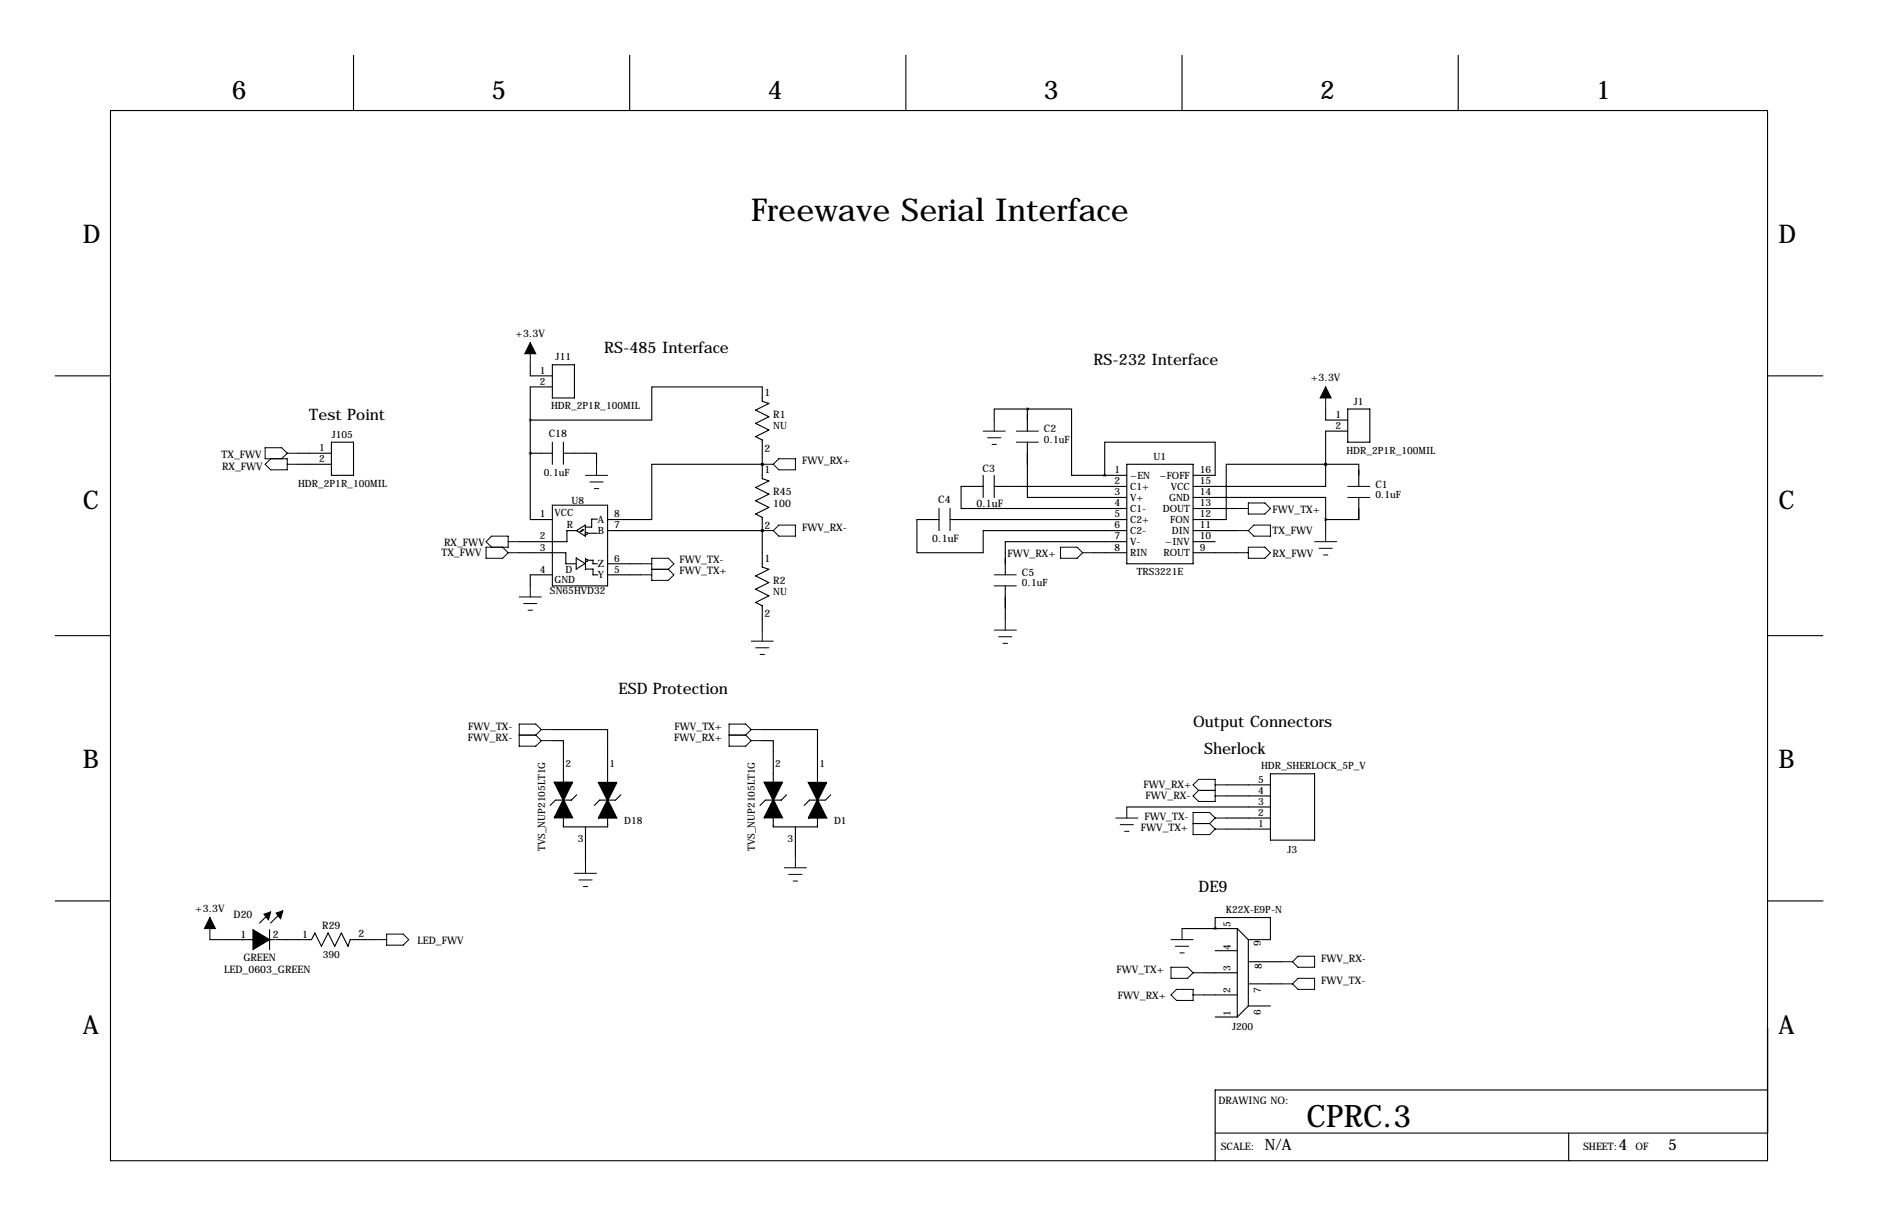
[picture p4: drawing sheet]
<svg xmlns="http://www.w3.org/2000/svg" width="432mm" height="279mm" viewBox="0 0 432 279" stroke-linecap="round" stroke-linejoin="round" font-family="sans-serif">
<g fill="none" stroke="#000" stroke-width=".25">
<path d="M81.3 12.7v12.7M144.8 12.7v12.7M208.3 12.7v12.7M271.8 12.7v12.7M335.3 12.7v12.7M25.4 25.4h381v241.3h-381zM12.7 86.4h12.7M121.9 96.5h28v-7.6h25.4v3.3l1.5 .5-3.1 1.5 3.1 1.6-3.1 1.5 3.1 1.5-3.1 1.5 1.6 .8v8.9l1.5 .5-3.1 1.5 3.1 1.5-3.1 1.6 3.1 1.5-3.1 1.5 1.6 .8v11.4l1.5 .5-3.1 1.5 3.1 1.6-3.1 1.5 3.1 1.5-3.1 1.5 1.6 .8v5.6M121.9 83.8v2.6h5.1M127 88.9h-5.1v30.5h5.1M127 83.8h5.1v7.6h-5.1zM236.2 94h.1"/>
<path d="M236.2 94h10.2v15.2h7.6M236.2 94h-7.6v2.5M236.2 94v5.1M304.8 94v2.5h5.1M309.9 94h5.1v7.6h-5.1zM309.9 99.1h-5.1v7.6M406.4 86.4h12.7M68.6 106.7h7.6M68.6 104.1h7.6M76.2 101.6h5.1v7.6h-5.1zM121.9 104.1h.1M121.9 104.1h5.1"/>
<path d="M127 101.6v5.1M127 116.1h12.7v18.5h-12.7zM129.5 104.1h7.7v2.6M129.5 101.6v5.1M137.4 119.3h-1.4v1.8h-1.4M175.3 106.7h-25.4v12.7h-10.2M175.3 106.7h.1M215.9 119.4h-5.1v7.6h15.3v-5.1h33M215.9 116.8v5.1M218.4 119.4h40.7M218.4 116.8v5.1M226.1 111.8h-5.1v5h38.1"/>
<path d="M226.1 109.2v5.1M228.6 111.8h30.5M228.6 109.2v5.1M236.2 101.6v12.7h22.9M254 109.2h.1M254 109.2v-7.6h25.4v7.6h-5.1M254 109.2h5.1M259.1 106.7h15.2v22.8h-15.2zM274.3 114.3h30.5v5.1M274.3 116.8h10.2M304.8 106.7h.1M304.8 106.7h-22.9v12.7h-7.6"/>
<path d="M304.8 106.7v5.1h-30.5M304.8 106.7h7.6v5.1M304.8 119.4v2.5M312.4 114.3v5.1h-7.6M119.4 127h10.7v2.5h2.2M127 132.1h-5.1v2.5M132.5 128.2l2 1.3-2 1.3zM132.5 121.9l2.1-1.2v2.5zM132.6 121.9h-2.2v2.6h-11M134.1 121.7l-.4 .4h-.4M134.2 121.7h-.3l-.4 .4M134.6 128.3v2.6"/>
<path d="M134.6 130.8h1.7v1.3h1.2M135.1 122.5h2.3M135.2 128.7h1.1v.8h1.1M139.7 129.5h7.6M139.7 121.9h35.6M139.7 132.1h7.6M175.3 121.9h.1M231.1 134.6v7.6M251.5 127h7.6M259.1 124.5h-28v7.6M274.3 121.9h10.2M274.3 124.5h5.1"/>
<path d="M274.3 127h10.2M12.7 146h12.7M406.4 146h12.7M127 167.6h12.7v12.2M127 170.2h2.5v9.6M175.3 170.2h2.5v9.6M175.3 167.6h12.7v12.2M292.1 177.8h10.2v15.2h-10.2zM129.5 187.9v2.1h10.2v-2.1M129.5 183.8v1.6M132.6 182.6l-1.2 1.2h-3.7l-1.2 1.3M134.6 190v8.1"/>
<path d="M139.7 182.3v1.5M142.7 182.6l-1.2 1.2h-3.6l-1.2 1.3M177.8 187.9v2.1h10.2v-2.1M177.8 183.8v1.6M180.8 182.6l-1.2 1.2h-3.6l-1.2 1.3M182.9 190v6.8M188 182.3v1.5M191 182.6l-1.2 1.2h-3.7l-1.2 1.3M259.1 185.4h33M281.9 190.5h10.2M281.9 188h10.2M281.9 182.9h10.2"/>
<path d="M281.9 180.3h10.2M12.7 207h12.7M48.3 215.9h14.9M62 213.6v4.6M62.2 209.5l-2.5 2.6M63.5 215.9h8.1l.8-1.5 1.5 3 1.5-3 1.6 3 1.5-3 1.5 3 .5-1.5h5.9M64.8 209.5l-2.6 2.6M271.8 213.4h12.7M279.4 213.4v-2.6h12.7v5.1h-5.1M279.4 213.4h.1M279.4 218.4h5.1M284.5 213.4l2.5 2.5"/>
<path d="M284.5 213.4v20.3M287 215.9v15.2M406.5 207h12.7M276.9 228.6h7.6M276.9 223.5h7.6M279.4 233.7h5.1M287 231.1l-2.5 2.6M287 231.1h5.1M287 226.1h7.6M287 221h7.6M406.4 250.4h-127v16.3M279.4 260.3h127"/>
<path d="M360.7 260.3v6.4"/>
<circle cx="134.8" cy="122.6" r=".25"/>
<circle cx="134.9" cy="128.8" r=".25"/>
</g>
<g fill="none" stroke="#000" stroke-width=".23">
<path d="M121.9 78.7v5.1M226.1 99.1h5M228.6 96.5v2.6M233.7 99.1h5.1M304.8 88.9v5.1M66 104.1h2.6M66 104.1l-1.2 1.3M66 104.1l-1.2-1.2h-3.8v2.5h5v2.5h-3.8l-1.2-1.2 1.2-1.3M66 106.7h2.6M134.6 109.2h5.1M135.6 110.7h3.1M136.7 112.3h1"/>
<path d="M137.2 106.7v2.5M175.3 106.7h2.5M177.8 106.7l1.3-1.3h3.8v2.5h-3.8zM227.1 100.6h3M228.1 102.1h1M233.7 101.6h5.1M284.5 116.8h2.5M287 115.6h3.8l1.3 1.2-1.3 1.3h-3.8zM309.9 111.8h5.1M309.9 114.3h5.1M113 125.7l-1.2-1.2 1.2-1.3h3.8v2.5h-5v2.6h3.8l1.2-1.3M115.6 125.7l1.2 1.3"/>
<path d="M116.8 124.5h2.6M116.8 127h2.6M119.4 137.2h5.1M120.4 138.7h3M121.9 134.6v2.6M147.3 132.1h2.6M147.3 129.5h2.6M149.9 128.3h3.8l1.2 1.2-1.2 1.3 1.2 1.3-1.2 1.2h-3.8zM149.9 130.8h3.8M175.3 121.9h2.5M177.8 121.9l1.3-1.2h3.8v2.5h-3.8zM228.6 132.1h5.1"/>
<path d="M228.6 134.6h5.1M243.8 125.7h3.8l1.3 1.3-1.3 1.3h-3.8zM248.9 127h2.6M284.5 121.9h2.5M284.5 127h2.5M287 121.9l1.3-1.2h3.8v2.5h-3.8zM287 125.7h3.8l1.3 1.3-1.3 1.3h-3.8zM302.3 124.5h5M303.3 126h3M304.3 127.5h1M304.8 121.9v2.6M121.4 140.2h1"/>
<path d="M172.7 147.3h5.1M173.7 148.8h3.1M174.8 150.4h1M175.3 144.8v2.5M228.6 144.8h5.1M229.6 146.3h3.1M230.6 147.8h1M231.1 142.2v2.6M119.4 168.9h3.8M123.2 168.9l1.3 1.3M124.5 167.6h2.5M124.5 167.6l-1.3 1.3"/>
<path d="M124.5 167.6l-1.3-1.2h-3.8v5h3.8l1.3-1.2M124.5 170.2h2.5M167.6 168.9h3.8M171.4 168.9l1.3 1.3M172.7 167.6h2.6M172.7 167.6l-1.3-1.2h-3.8v5h3.8l1.3-1.2M172.7 170.2h2.6M172.7 167.6l-1.3 1.3M134.6 198.1v2.6M180.3 199.4h5.1M182.9 196.8v2.6M256.5 188h5.1"/>
<path d="M257.6 189.5h3M258.6 191h1M259.1 185.4v2.6M274.3 180.3l1.3-1.2h3.8v5h-3.8l-1.3-1.2 1.3-1.3zM274.3 189.2h3.8M275.6 181.6h3.8M278.1 189.2l1.3 1.3M279.4 188l-1.3-1.3h-3.8v5.1h3.8l1.3-1.3M279.4 188h2.5M279.4 182.9h2.5M279.4 180.3h2.5M279.4 188l-1.3 1.2"/>
<path d="M279.4 190.5h2.5M48.3 210.8v5.1M86.4 215.9h2.5M88.9 214.6h3.8l1.3 1.3-1.3 1.3h-3.8zM132.1 200.7h5.1M133.1 202.2h3M134.1 203.7h1M181.4 200.9h3M182.4 202.4h1M269.2 215.9h5.1M270.3 217.4h3M271.3 218.9h1"/>
<path d="M271.8 213.4v2.5M298.4 219.7h3.9v2.5h-3.9l-1.2-1.2zM269.2 222.2h3.8l1.3 1.3-1.3 1.3h-3.8zM270.5 227.3h3.8v2.6h-3.8l-1.3-1.3zM274.3 223.5h2.6M274.3 228.6h2.6M294.6 226.1h2.6M294.6 221h2.6M298.4 224.8h3.9v2.5h-3.9l-1.2-1.2z"/>
</g>
<path d="M58.2 215.9h3.8l-3.8 2.3zM58.2 213.6l3.8 2.3h-3.8zM60.7 210.1l1.5-.6-.5 1.8zM63.5 209.8l1.5-.5-.5 1.8z" fill="#000" stroke="#000" stroke-width=".25"/>
<path d="M127.5 179.8h4.1l-2.1 4zM137.7 179.8h4l-2 4.1zM175.8 179.8h4l-2 4zM185.9 179.8h4.1l-2 4.1zM129.5 183.8l2.1 4.1h-4.1zM139.7 183.8l2 4.1h-4zM177.8 183.8l2 4.1h-4zM188 183.8l2 4.1h-4.1z" fill="#000" stroke="#000" stroke-width=".38"/>
<path d="M121.9 78.7l1.3 2.6h-2.6zM304.8 88.9l1.3 2.5h-2.6zM48.3 210.8l1.2 2.6h-2.5z" fill="#000" stroke="#000" stroke-width=".23"/>
<path d="M175.2 106.7a.05 .05 0 0 0 .1 0 .05 .05 0 0 0-.1 0zM175.2 121.9a.05 .05 0 0 0 .1 0 .05 .05 0 0 0-.1 0zM175.2 106.7a.05 .05 0 0 0 .1 0 .05 .05 0 0 0-.1 0zM175.2 121.9a.05 .05 0 0 0 .1 0 .05 .05 0 0 0-.1 0z" fill="#000" stroke="#000" stroke-width=".63"/>
<text font-size="7.3" x="172.7" y="50.8">Freewave Serial Interface</text>
<text font-size="7.1" x="300.4" y="259">CPRC.3</text>
<g font-size="5.9">
<text x="53.3" y="22.9">6</text>
<text x="113" y="22.9">5</text>
<text x="176.5" y="22.9">4</text>
<text x="240" y="22.9">3</text>
<text x="303.5" y="22.9">2</text>
<text x="367" y="22.9">1</text>
<text x="19" y="55.9">D</text>
<text x="408.9" y="55.9">D</text>
<text x="19" y="116.8">C</text>
<text x="408.9" y="116.8">C</text>
<text x="19" y="176.5">B</text>
<text x="408.9" y="176.5">B</text>
<text x="19" y="237.5">A</text>
<text x="408.9" y="237.5">A</text>
</g>
<g font-size="3.6">
<text x="138.9" y="81">RS-485 Interface</text>
<text x="251.5" y="83.8">RS-232 Interface</text>
<text x="71.1" y="96.5">Test Point</text>
<text x="142.2" y="159.5">ESD Protection</text>
<text x="274.3" y="167.1">Output Connectors</text>
<text x="276.9" y="173.2">Sherlock</text>
<text x="275.6" y="205">DE9</text>
<text x="290.8" y="264.1">N/A</text>
<text x="372.1" y="264.1">4</text>
<text x="383.5" y="264.1">5</text>
</g>
<g font-size="2.4">
<text x="118.5" y="77.5">+3.3V</text>
<text x="301.4" y="87.6">+3.3V</text>
<text x="175.8" y="90.9">1</text>
<text x="126.2" y="100.3">C18</text>
<text x="177.8" y="96">R1</text>
<text x="240" y="99.3">C2</text>
<text x="51" y="105.2">TX_FWV</text>
<text x="51.1" y="107.9">RX_FWV</text>
<text x="175.8" y="103.8">2</text>
<text x="184.4" y="106.7">FWV_RX+</text>
<text x="175.8" y="108.7">1</text>
<text x="177.8" y="113.8">R45</text>
<text x="225.9" y="108.3">C3</text>
<text x="316.2" y="112">C1</text>
<text x="177.8" y="116.5">100</text>
<text x="215.7" y="115.6">C4</text>
<text x="224.5" y="116.6">0.1uF</text>
<text x="292.6" y="117.9">FWV_TX+</text>
<text x="102.1" y="125.5">RX_FWV</text>
<text x="175.8" y="121.5">2</text>
<text x="184.4" y="121.9">FWV_RX-</text>
<text x="214.4" y="124.6">0.1uF</text>
<text x="292.6" y="122.7">TX_FWV</text>
<text x="101.5" y="127.8">TX_FWV</text>
<text x="156.2" y="129.3">FWV_TX-</text>
<text x="156.2" y="131.8">FWV_TX+</text>
<text x="175.8" y="129">1</text>
<text x="231.7" y="128">FWV_RX+</text>
<text x="292.6" y="128">RX_FWV</text>
<text x="177.8" y="134.1">R2</text>
<text x="234.9" y="132.3">C5</text>
<text x="175.8" y="141.9">2</text>
<text x="107.7" y="167.6">FWV_TX-</text>
<text x="155.1" y="167.6">FWV_TX+</text>
<text x="107.5" y="170.2">FWV_RX-</text>
<text x="155" y="170.2">FWV_RX+</text>
<text x="262.9" y="181.1">FWV_RX+</text>
<text x="263.4" y="183.6">FWV_RX-</text>
<text x="262.3" y="191">FWV_TX+</text>
<text x="263.1" y="188.5">FWV_TX-</text>
<text x="44.9" y="209.5">+3.3V</text>
<text x="53.7" y="210.8">D20</text>
<text x="55.3" y="215.5">1</text>
<text x="62.7" y="215.5">2</text>
<text x="69.4" y="215.5">1</text>
<text x="74.1" y="213.4">R29</text>
<text x="82.5" y="215.4">2</text>
<text x="56" y="220.9">GREEN</text>
<text x="96" y="216.9">LED_FWV</text>
<text x="303.8" y="221">FWV_RX-</text>
<text x="51.6" y="223.7">LED_0603_GREEN</text>
<text x="256.7" y="223.5">FWV_TX+</text>
<text x="303.8" y="226.1">FWV_TX-</text>
<text x="257" y="229.6">FWV_RX+</text>
<text x="280.2" y="253.7">DRAWING NO:</text>
<text x="280.7" y="264.2">SCALE:</text>
<text x="364" y="264.2">SHEET:</text>
<text x="376.1" y="264.2">OF</text>
</g>
<g font-size="2.3">
<text x="127.8" y="82.8">J11</text>
<text x="124.2" y="85.9">1</text>
<text x="124.2" y="88.4">2</text>
<text x="126.7" y="94.1">HDR_2P1R_100MIL</text>
<text x="311.3" y="93">J1</text>
<text x="76.3" y="100.6">J105</text>
<text x="177.8" y="98.6">NU</text>
<text x="240" y="101.7">0.1uF</text>
<text x="307" y="96">1</text>
<text x="307" y="98.6">2</text>
<text x="73.4" y="103.6">1</text>
<text x="73.4" y="106.2">2</text>
<text x="265.3" y="105.7">U1</text>
<text x="309.6" y="104.2">HDR_2P1R_100MIL</text>
<text x="68.5" y="111.8">HDR_2P1R_100MIL</text>
<text x="125.1" y="109.3">0.1uF</text>
<text x="256.2" y="108.7">1</text>
<text x="256.2" y="111.3">2</text>
<text x="256.2" y="113.8">3</text>
<text x="259.8" y="110">~EN</text>
<text x="259.8" y="112.6">C1+</text>
<text x="266.6" y="110">~FOFF</text>
<text x="269.2" y="112.6">VCC</text>
<text x="275.8" y="108.7">16</text>
<text x="275.8" y="111.3">15</text>
<text x="275.8" y="113.8">14</text>
<text x="124.2" y="118.9">1</text>
<text x="127.5" y="118.7">VCC</text>
<text x="131.4" y="115.8">U8</text>
<text x="141.2" y="118.9">8</text>
<text x="256.2" y="116.3">4</text>
<text x="256.2" y="118.9">5</text>
<text x="259.8" y="115.1">V+</text>
<text x="259.8" y="117.6">C1-</text>
<text x="267.4" y="117.6">DOUT</text>
<text x="268.8" y="115.1">GND</text>
<text x="275.8" y="116.3">13</text>
<text x="275.8" y="118.9">12</text>
<text x="316.2" y="114.4">0.1uF</text>
<text x="124.2" y="124">2</text>
<text x="130.3" y="121.4">R</text>
<text x="137.5" y="120.2">A</text>
<text x="137.5" y="122.7">B</text>
<text x="141.2" y="121.4">7</text>
<text x="256.2" y="121.4">6</text>
<text x="256.2" y="124">7</text>
<text x="259.8" y="120.2">C2+</text>
<text x="259.8" y="122.7">C2-</text>
<text x="259.8" y="125.3">V-</text>
<text x="267.9" y="125.3">~INV</text>
<text x="269.1" y="120.2">FON</text>
<text x="269.5" y="122.7">DIN</text>
<text x="275.8" y="121.4">11</text>
<text x="275.8" y="124">10</text>
<text x="124.2" y="126.5">3</text>
<text x="124.2" y="131.6">4</text>
<text x="130" y="131.6">D</text>
<text x="137.5" y="130.3">Z</text>
<text x="141.2" y="131.6">5</text>
<text x="141.2" y="129">6</text>
<text x="256.2" y="126.5">8</text>
<text x="259.8" y="127.8">RIN</text>
<text x="267.5" y="127.8">ROUT</text>
<text x="275.8" y="126.5">9</text>
<text x="126.5" y="136.5">SN65HVD32</text>
<text x="127.5" y="133.9">GND</text>
<text x="137.5" y="132.9">Y</text>
<text x="177.8" y="136.7">NU</text>
<text x="234.9" y="134.7">0.1uF</text>
<text x="261.4" y="132.2">TRS3221E</text>
<text x="130" y="176.3">2</text>
<text x="140.2" y="176.3">1</text>
<text x="178.3" y="176.3">2</text>
<text x="188.4" y="176.3">1</text>
<text x="289.3" y="179.8">5</text>
<text x="289.9" y="176.8">HDR_SHERLOCK_5P_V</text>
<text x="289.3" y="184.9">3</text>
<text x="289.3" y="182.4">4</text>
<text x="143.5" y="189.2">D18</text>
<text x="191.8" y="189.2">D1</text>
<text x="289.3" y="190">1</text>
<text x="289.3" y="187.5">2</text>
<text x="125.3" y="195.6" transform="rotate(-90 125.3 195.6)">TVS_NUP2105LT1G</text>
<text x="132.8" y="193.4">3</text>
<text x="173.6" y="195.6" transform="rotate(-90 173.6 195.6)">TVS_NUP2105LT1G</text>
<text x="181.1" y="193.4">3</text>
<text x="296.1" y="195.9">J3</text>
<text x="281.8" y="209.8">K22X-E9P-N</text>
<text x="283" y="212.9" transform="rotate(-90 283 212.9)">5</text>
<text x="74.2" y="220.1">390</text>
<text x="283" y="218.2" transform="rotate(-90 283 218.2)">4</text>
<text x="289.9" y="217.4" transform="rotate(-90 289.9 217.4)">9</text>
<text x="283" y="223.1" transform="rotate(-90 283 223.1)">3</text>
<text x="290.2" y="222.8" transform="rotate(-90 290.2 222.8)">8</text>
<text x="283" y="233.5" transform="rotate(-90 283 233.5)">1</text>
<text x="283" y="228.1" transform="rotate(-90 283 228.1)">2</text>
<text x="289.9" y="233.2" transform="rotate(-90 289.9 233.2)">6</text>
<text x="289.9" y="228.1" transform="rotate(-90 289.9 228.1)">7</text>
<text x="283.3" y="236.6">J200</text>
</g>
</svg>
